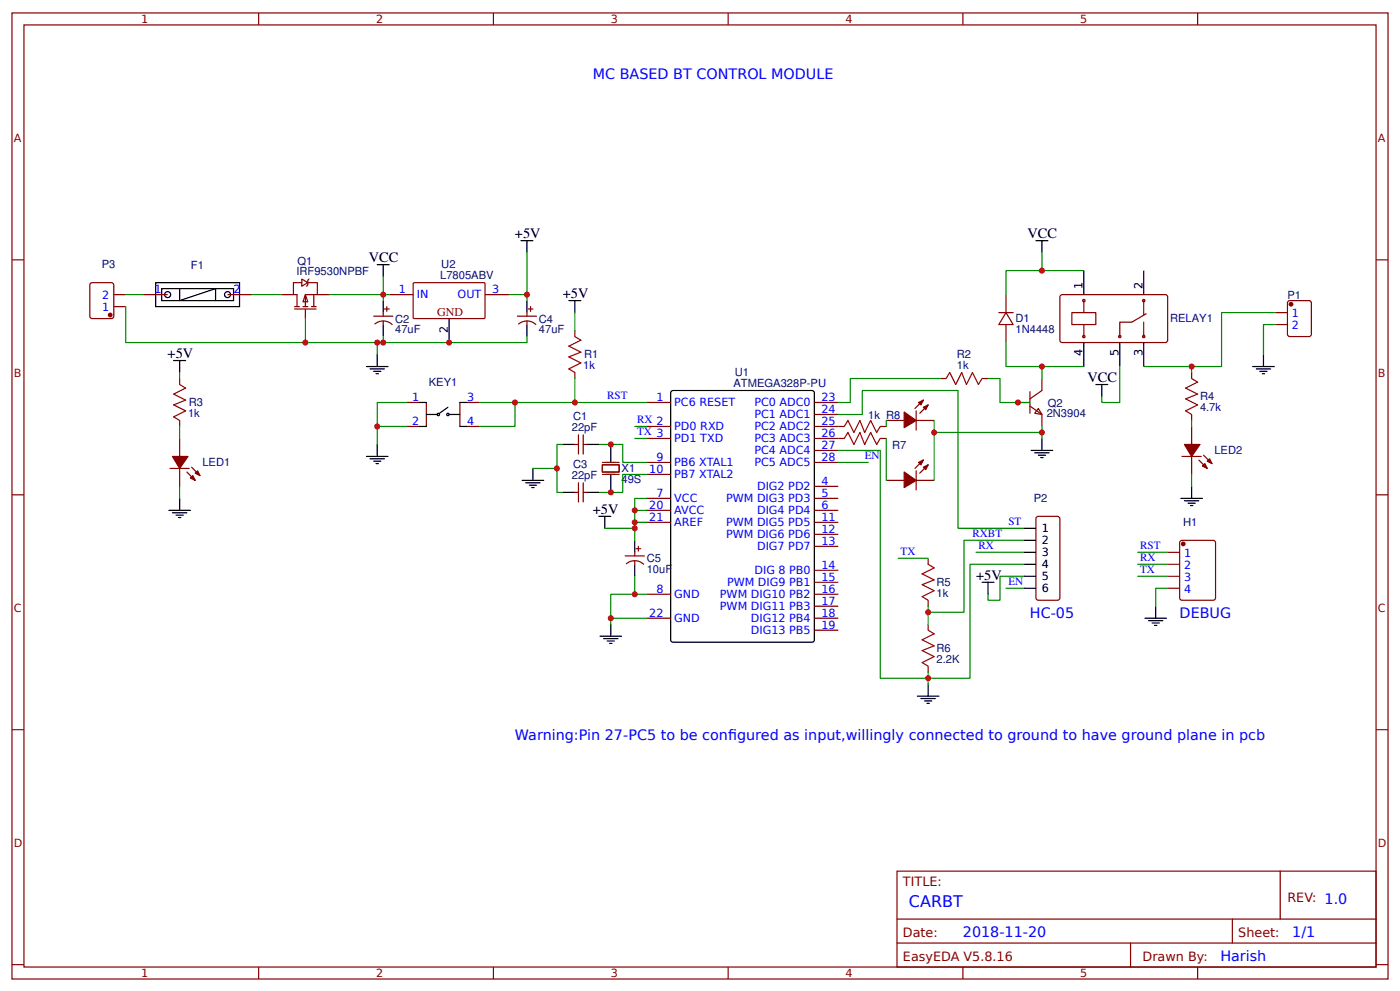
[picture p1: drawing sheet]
<svg xmlns="http://www.w3.org/2000/svg" width="309mm" height="219mm" viewBox="0 0 309 219" stroke-linecap="round" stroke-linejoin="round" font-family="sans-serif">
<g fill="none" stroke="#800" stroke-width=".26">
<path d="M2.6 2.9h304.1v213.2h-304.1zM5.3 5.5h298.7v208h-298.7zM57.1 2.9v2.6M109 2.9v2.6M160.9 2.9v2.6M212.7 2.9v2.6M264.6 2.9v2.6M2.6 57.4h2.7M304 57.4h2.7M86 65h5.3M91.3 62.5l.2-.1h15.5l.2 .3-.1 7.5-.2 .1h-15.5l-.1-.2zM107.2 65h5.2"/>
<path d="M142.9 88.8h5.3M142.9 94.1h5.3M142.9 96.8h5.3M179.9 88.8h5.3M179.9 94.1h5.3M179.9 96.8h5.3M179.9 91.5h5.3M179.9 99.4h5.3M2.6 109.2h2.7M142.9 110h5.3M142.9 112.7h5.3M142.9 102.1h5.3"/>
<path d="M142.9 104.7h5.3M142.9 115.3h5.3M179.9 107.4h5.3M179.9 110h5.3M179.9 112.7h5.3M179.9 102.1h5.3M179.9 115.3h5.3M179.9 118h5.3M304 109.2h2.7M142.9 131.2h5.3M142.9 136.5h5.3M179.9 131.2h5.3"/>
<path d="M179.9 120.6h5.3M179.9 125.9h5.3M179.9 128.5h5.3M179.9 133.8h5.3M179.9 136.5h5.3M179.9 139.1h5.3M2.6 161.1h2.7M304 161.1h2.7M198.2 192.3h105.8v21.2h-105.8zM282.8 192.3v10.6M2.6 212.9h2.7M57.1 213.5v2.6"/>
<path d="M109 213.5v2.6M160.9 213.5v2.6M198.2 202.9h105.8M198.2 208.2h105.8M212.7 213.5v2.6M249.8 208.2v5.3M264.6 213.5v2.6M272.3 202.9v5.3M304 212.9h2.7"/>
</g>
<path d="M99.2 70.3v5.3M148.4 86.3l31-.1 .4 .3 .1 54.7-.2 .5-31 .1-.5-.3v-54.8z" fill="none" stroke="#000" stroke-width=".26"/>
<path d="M67.5 65l.5 1.6h-1.1z" fill="#fefefe" stroke="#800" stroke-width=".26"/>
<g fill="none" stroke="#800" stroke-width=".26">
<path d="M19.9 62.7l.5-.3h4.2l.5 .3v7.1l-.2 .5h-4.5l-.5-.2zM25.1 67.7h2.7M25.1 65h2.7M31.7 65h5.3M50.3 65h5.3M62.2 65h2.6M65.1 68.2h4.7M65.1 67.7h1M66.7 61.6l1.3 .8-1.3 .8zM66.7 62.4h-1.9v2.6h.8v2.7M66.9 67.7h1.1M67.5 68.2v2.1"/>
<path d="M68 62.4h2.1v2.6M68.3 61.6l-.3 .3v1l-.3 .3M68.8 67.7h1M69.3 65v2.7M70.1 65h-2.6v2.7M70.1 65h2.7M82.5 69.8h4.3M82.8 71.6a2.85 2.85 0 0 1 3.9 .1M84.7 69v.8M84.7 70.9v.7M84.9 68.2h1.1M85.5 67.7v1"/>
<path d="M114.3 69.8h4.2M114.5 71.6a2.85 2.85 0 0 1 3.9 .1M116.4 69v.8M116.4 70.9v.7M116.7 68.2h1M117.2 67.7v1M127 73v1.3M220.7 69h3.1M222.2 69l1.6 2.6h-3.1zM222.2 65v4M222.2 71.6v4M234.2 65.3l.5-.3 23 .1 .3 .5-.1 9.8-.5 .2-23-.1-.2-.4z"/>
<path d="M236.8 69h5.3v2.6h-5.3zM239.3 74.1h.3v.4h-.3zM239.3 66.2h.3v.4h-.3zM239.4 66.4v2.6M239.4 71.6v2.7M247.2 74.1h.4v.4h-.4zM252.5 66.2h.4v.4h-.4zM252.5 74.1h.4v.4h-.4zM252.7 66.4v3.1M252.7 71.1v3.2M253.2 69.3l-3.2 1.8h-2.6v3.2M281.8 69h2.6"/>
<path d="M281.8 71.6h2.6M284.5 66.6l.5-.2h4.2l.4 .2 .1 7.2-.2 .4-4.5 .1-.5-.3zM39.7 83.6v1.3M39.7 92.8v1.3M39.7 96.8v4M90 88.8h2.6M90 94.1h2.6M94.2 88.8v5.3M101.6 88.8v5.3M103.2 88.8h2.6M103.2 94.1h2.6M127 82.2v1.4"/>
<path d="M127 98.1h.8M127.8 96v4.2M128.9 96v4.2M128.9 98.1h.7M185.2 96.8h1.3M185.2 94.1h1.3M194.5 96.8h1.3M194.5 94.1h1.3M195.8 92.8h4M202.4 90.7v4.2M202.4 92.8h4M204 88.3l-1.9 1.9"/>
<path d="M205.1 89.4l-1.9 1.8M207.7 83.6h1.3M217 83.6h1.3M224.9 88.8h2.6M227.5 89.6l2.7 1.9v2.6M227.5 86.5v4.7M229.4 90.2l.8 1.3-1.6-.3zM230.2 83.6v2.6l-2.7 1.9M263.3 82.2v1.4M263.3 91.5v1.3M263.3 94.1v4M37.6 103.4h4.2"/>
<path d="M39.7 103.4v4M41.3 104.2l1.8 1.8M42.3 103.1l1.9 1.9M127 108.7h.8M127.8 106.6v4.2M128.9 106.6v4.2M128.9 108.7h.7M195.8 106h4M202.4 106h4M202.4 103.9v4.3M204 101.5l-1.9 1.9M205.1 102.6l-1.9 1.9"/>
<path d="M228.9 114.2l.5-.2h4.2l.5 .2 .1 .3v17.5l-.3 .4-.3 .1h-4.2l-.3-.1-.2-.4zM260.7 119.5l.4-.2h6.9l.5 .2 .1 12.5-.3 .4-7.2 .1-.4-.3zM261.1 100.8h4.3M263.3 100.8v3.9M264.8 101.5l1.9 1.9M265.9 100.5l1.9 1.8M138.1 122.7h4.2M138.3 124.5a2.85 2.85 0 0 1 4 .1M140.2 121.9v.8M140.2 123.8v.8M140.5 121.1h1.1M141 120.6v1.1"/>
<path d="M205.1 123.2v1.4M205.1 132.5v1.3M205.1 137.8v1.3M258 121.9h2.6M258 124.6h2.6M258 127.2h2.6M258 129.9h2.6M205.1 147.1v1.3"/>
</g>
<g fill="none" stroke="#080" stroke-width=".26">
<path d="M116.4 55.8v9.2h-4M230.2 55.8v3.9M239.4 59.7h-17.2v5.3M27.8 67.7v7.9h39.7M27.8 65h3.9M55.6 65h6.6M67.5 70.3v5.3h48.9v-1.3M72.8 65h13.2M83.3 75.6v2.7M84.7 61.1v5.3M84.7 74.3v1.3M116.4 65v1.4"/>
<path d="M127 69v4M222.2 75.6v5.3h8M281.8 69h-11.9v11.9h-17.2M281.8 71.6h-2.7v6.7M39.7 82.2v1.4M39.7 94.1v2.7M83.3 94.1h6.7M90 88.8h-6.7v9.3M105.8 88.8h21.2M113.8 88.8v5.3h-8M124.4 98.1h-1.4v10.6h1.4M127 83.6v5.2h15.9"/>
<path d="M132.3 98.1h5.3v4h5.3M140.2 94.1h2.7M140.2 96.8h2.7M185.2 99.4h9.3v50.3h19.8v-25.1h11.9M185.2 91.5h5.3v-5.3h21.2v30.4h14.5M195.8 92.8v1.3M195.8 96.8v9.2M206.4 92.8v13.2M206.4 95.5h23.8M207.7 83.6h-19.8v5.2h-2.7M218.3 83.6h2.6v5.2h6.6M230.2 94.1v2.7"/>
<path d="M239.4 80.9h-9.2v2.7M247.4 80.9v7.9h-4v-1.3M263.3 80.9v1.3M263.3 92.8v1.3M39.7 107.4v2.6M117.7 103.4h5.3M140.2 112.7v2.6h2.7M140.2 115.3v1.3h-6.6M140.2 116.6v2.7M142.9 110h-2.7v2.7h2.7M142.9 104.7h-5.3v4h-5.3M185.2 102.1h6.6"/>
<path d="M226.2 119.3h-13.2v15.8h-7.9M263.3 104.7v2.7M134.9 136.5h8M140.2 127.2v4M142.9 131.2h-8v6.6M198.4 123.2h6.7M205.1 133.8v4M215.6 121.9h10.6M222.2 129.9h4M226.2 127.2h-5.3v5.3h-2.6v-1.3M251.4 121.9h6.6M251.4 124.6h6.6"/>
<path d="M251.4 127.2h6.6M258 129.9h-2.7v3.9M205.1 148.4v2.6"/>
</g>
<g fill="none" stroke="#000" stroke-width=".26">
<path d="M83.3 58.4h2.7M84.7 58.4v2.7M115.1 53.1h2.6M116.4 53.1v2.7M228.9 53.1h2.6M230.2 53.1v2.7M239.4 59.7v5.3M252.7 59.7v5.3M34.4 62.4h18.5v5.3h-18.5zM35.7 63.7h15.9v2.7h-15.9zM38.4 79.6h2.6M39.7 63.7v2.7l7.9-2.7v2.7"/>
<path d="M39.7 79.6v2.6M83.3 78.3v2.6M84.7 66.4v2.6M84.7 71.6v2.7M116.4 66.4v2.6M116.4 71.6v2.7M125.7 66.4h2.6M127 66.4v2.6M239.4 75.6v5.3M247.4 75.6v5.3M252.7 75.6v5.3M279.1 78.3v2.6"/>
<path d="M81 80.9h4.7M81.8 81.4h3.1M82.5 82h1.6M83.1 82.5h.5M83.3 98.1v2.7M92.6 88.8h1.6M92.6 94.1h1.6M94.2 91.5h2.4M99 89.9l-1.9 1.3M99.2 91.5h2.4M101.6 88.8h1.6M101.6 94.1h1.6"/>
<path d="M124.4 98.1h2.6M129.6 98.1h2.7M134.9 98.1v4M227.8 99.4h4.8M228.6 100h3.2M230.2 96.8v2.6M242.1 84.9h2.6M243.4 84.9v2.6M276.8 80.9h4.7M277.5 81.4h3.2M278.3 82h1.6M278.9 82.5h.5"/>
<path d="M37.3 112.7h4.8M38.1 113.2h3.2M38.9 113.7h1.6M39.4 114.2h.6M39.7 110v2.7M81 100.8h4.7M81.8 101.3h3.1M82.5 101.8h1.6M83.1 102.3h.5M115.4 106h4.7M116.2 106.6h3.1M116.9 107.1h1.6"/>
<path d="M117.5 107.6h.5M117.7 103.4v2.6M124.4 108.7h2.6M129.6 108.7h2.7M132.3 114h2.6M133.6 114v2.6M134.9 104.7v4M140.2 119.3v2.6M226.2 116.6h2.7M226.2 119.3h2.7M229.4 100.5h1.6M229.9 101h.6"/>
<path d="M260.9 110h4.7M261.7 110.5h3.1M262.5 111.1h1.6M263 111.6h.5M263.3 107.4v2.6M134.9 137.8v2.6M140.2 124.6v2.6M217 128.5h2.6M218.3 128.5v2.7M226.2 121.9h2.7M226.2 124.6h2.7M226.2 127.2h2.7"/>
<path d="M226.2 129.9h2.7M252.9 136.5h4.8M253.7 137h3.2M254.5 137.5h1.6M255.1 138.1h.5M255.3 133.8v2.7M132.6 140.4h4.7M133.3 141h3.2M134.1 141.5h1.6M134.7 142h.5M202.7 153.7h4.7M203.5 154.2h3.1"/>
<path d="M204.3 154.7h1.5M204.8 155.3h.5M205.1 151v2.7"/>
<circle cx="37" cy="65" r=".66"/>
<circle cx="50.3" cy="65" r=".66"/>
<circle cx="96.8" cy="91.5" r=".26"/>
<circle cx="99" cy="91.5" r=".26"/>
</g>
<path d="M127 74.3l1.3 .8-2.6 1.3 2.6 1.3-2.6 1.1 2.6 1.3-2.6 1.3 1.3 .8M39.7 84.9l1.3 .8-2.6 1.3 2.6 1.3-2.6 1.1 2.6 1.3-2.6 1.3 1.3 .8M186.5 96.8l.8-1.3 1.3 2.6 1.4-2.6 1 2.6 1.4-2.6 1.3 2.6 .8-1.3M186.5 94.1l.8-1.3 1.3 2.7 1.4-2.7 1 2.7 1.4-2.7 1.3 2.7 .8-1.4M209 83.6l.8-1.4 1.3 2.7 1.4-2.7 1 2.7 1.3-2.7 1.4 2.7 .8-1.3M263.3 83.6l1.3 .7-2.7 1.4 2.7 1.3-2.7 1.1 2.7 1.3-2.7 1.3 1.4 .8M205.1 124.6l1.3 .8-2.7 1.3 2.7 1.3-2.7 1.1 2.7 1.3-2.7 1.3 1.4 .8M205.1 139.1l1.3 .8-2.7 1.3 2.7 1.4-2.7 1 2.7 1.3-2.7 1.4 1.4 .8" fill="none" stroke="#a00000" stroke-width=".26"/>
<path d="M133.1 102.6h3.7v1.6h-3.7zM133.1 102.1h3.7M133.1 104.7h3.7" fill="none" stroke="#810" stroke-width=".26"/>
<g fill="#800" stroke="#800" stroke-width=".26">
<path d="M42.1 105.5l.5-.5 .5 1z"/>
<path d="M43.1 104.5l.6-.6 .5 1.1z"/>
<path d="M38.1 100.8h3.4l-1.8 2.6z"/>
<path d="M266.2 102.3l.5 1.1-1.1-.5z"/>
<path d="M267.2 101.3l.6 1-1.1-.5z"/>
<path d="M261.7 98.1h3.4l-1.8 2.7z"/>
<path d="M204 103.1l1.1-.5-.6 1.1z"/>
<path d="M202.9 102.1l1.1-.6-.5 1.1z"/>
<path d="M199.8 104.2l2.6 1.8-2.6 1.6z"/>
<path d="M204 89.9l1.1-.5-.6 1z"/>
<path d="M202.9 88.8l1.1-.5-.5 1.1z"/>
<path d="M199.8 91l2.6 1.8-2.6 1.6z"/>
<circle cx="285.2" cy="67.2" r=".4"/>
<circle cx="261.4" cy="120.1" r=".4"/>
<circle cx="24.3" cy="69.5" r=".4"/>
</g>
<g fill="#c00">
<circle cx="224.9" cy="88.8" r=".66"/>
<circle cx="83.3" cy="94.1" r=".66"/>
<circle cx="67.5" cy="75.6" r=".66"/>
<circle cx="230.2" cy="95.5" r=".66"/>
<circle cx="206.4" cy="95.5" r=".66"/>
<circle cx="140.2" cy="116.6" r=".66"/>
<circle cx="116.4" cy="65" r=".66"/>
<circle cx="84.7" cy="75.6" r=".66"/>
<circle cx="230.2" cy="59.7" r=".66"/>
<circle cx="230.2" cy="80.9" r=".66"/>
<circle cx="123" cy="103.4" r=".66"/>
<circle cx="134.9" cy="108.7" r=".66"/>
<circle cx="134.9" cy="98.1" r=".66"/>
<circle cx="140.2" cy="115.3" r=".66"/>
<circle cx="140.2" cy="112.7" r=".66"/>
<circle cx="83.3" cy="75.6" r=".66"/>
<circle cx="134.9" cy="136.5" r=".66"/>
<circle cx="127" cy="88.8" r=".66"/>
<circle cx="84.7" cy="65" r=".66"/>
<circle cx="99.2" cy="75.6" r=".66"/>
<circle cx="263.3" cy="80.9" r=".66"/>
<circle cx="140.2" cy="131.2" r=".66"/>
<circle cx="205.1" cy="135.1" r=".66"/>
<circle cx="205.1" cy="149.7" r=".66"/>
<circle cx="113.8" cy="88.8" r=".66"/>
</g>
<text font-size="3.5" fill="#00f" x="200.8" y="200.2">CARBT</text>
<g font-size="3.2" fill="#00f">
<text x="131" y="17.4">MC BASED BT CONTROL MODULE</text>
<text x="227.5" y="136.5">HC-05</text>
<text x="260.6" y="136.5">DEBUG</text>
<text x="113.8" y="163.5">Warning:Pin 27-PC5 to be confgured as input,willingly connected to ground to have ground plane in pcb</text>
<text x="160.8" y="163.5">i</text>
<text x="212.7" y="206.9">2018-11-20</text>
<text x="285.5" y="206.9">1/1</text>
<text x="269.6" y="212.1">Harish</text>
</g>
<g font-size="3.2">
<text x="113.8" y="52.6">+5V</text>
<text x="227" y="52.6">VCC</text>
<text x="81.5" y="57.9">VCC</text>
<text x="124.4" y="65.8">+5V</text>
<text x="37" y="79.1">+5V</text>
<text x="240.2" y="84.3">VCC</text>
<text x="131" y="113.5">+5V</text>
<text x="215.6" y="128">+5V</text>
</g>
<g font-size="2.8" fill="#800">
<text x="199.5" y="195.5">TITLE:</text>
<text x="284.4" y="199.2">REV: 1.0</text>
<text x="199.5" y="206.9">Date:</text>
<text x="273.6" y="206.9">Sheet:</text>
<text x="199.5" y="212.1">EasyEDA V5.8.16</text>
<text x="252.4" y="212.1">Drawn By:</text>
</g>
<text font-size="2.6" fill="#800" x="96.6" y="69.8">GND</text>
<g font-size="2.5" fill="#800">
<text x="31.2" y="5.1">1</text>
<text x="83.1" y="5.1">2</text>
<text x="134.9" y="5.1">3</text>
<text x="186.8" y="5.1">4</text>
<text x="238.7" y="5.1">5</text>
<text x="3" y="31.4">A</text>
<text x="304.4" y="31.4">A</text>
<text x="3" y="83.3">B</text>
<text x="304.4" y="83.3">B</text>
<text x="3" y="135.1">C</text>
<text x="304.4" y="135.1">C</text>
<text x="3" y="187">D</text>
<text x="304.4" y="187">D</text>
<text x="31.2" y="215.7">1</text>
<text x="83.1" y="215.7">2</text>
<text x="134.9" y="215.7">3</text>
<text x="186.8" y="215.7">4</text>
<text x="238.7" y="215.7">5</text>
</g>
<g font-size="2.5" fill="#000080">
<text x="22.5" y="59.2">P3</text>
<text x="42.2" y="59.4">F1</text>
<text x="65.7" y="58.4">Q1</text>
<text x="97.5" y="59.2">U2</text>
<text x="65.5" y="60.8">IRF9530NPBF</text>
<text x="97.2" y="61.6">L7805ABV</text>
<text x="284.4" y="65.9">P1</text>
<text x="87.3" y="71.2">C2</text>
<text x="119.1" y="71.2">C4</text>
<text x="224.4" y="71.2">D1</text>
<text x="258.5" y="71.2">RELAY1</text>
<text x="87.3" y="73.5">47uF</text>
<text x="119.1" y="73.5">47uF</text>
<text x="224.4" y="73.6">1N4448</text>
<text x="128.9" y="81.5">1k</text>
<text x="129" y="79.1">R1</text>
<text x="162.3" y="83">U1</text>
<text x="211.4" y="81.4">1k</text>
<text x="211.4" y="79.1">R2</text>
<text x="41.7" y="89.7">R3</text>
<text x="94.7" y="85.1">KEY1</text>
<text x="162.1" y="85.4">ATMEGA328P-PU</text>
<text x="231.5" y="89.8">Q2</text>
<text x="265.1" y="88.4">R4</text>
<text x="41.5" y="92.1">1k</text>
<text x="126.3" y="95.2">22pF</text>
<text x="126.6" y="92.8">C1</text>
<text x="191.8" y="92.4">1k R8</text>
<text x="231.2" y="92.1">2N3904</text>
<text x="265.1" y="90.7">4.7k</text>
<text x="197.1" y="99">R7</text>
<text x="268.3" y="100.3">LED2</text>
<text x="44.7" y="102.9">LED1</text>
<text x="126.3" y="105.8">22pF</text>
<text x="126.6" y="103.4">C3</text>
<text x="137.3" y="106.6">49S</text>
<text x="137.3" y="104.3">X1</text>
<text x="228.4" y="110.8">P2</text>
<text x="261.4" y="116.2">H1</text>
<text x="142.9" y="124.1">C5</text>
<text x="142.9" y="126.5">10uF</text>
<text x="206.9" y="131.8">1k</text>
<text x="206.9" y="129.4">R5</text>
<text x="206.9" y="144">R6</text>
<text x="206.9" y="146.3">2.2K</text>
</g>
<g font-size="2.5" fill="#00f">
<text x="34.1" y="64.8">1</text>
<text x="51.6" y="64.8">2</text>
<text x="88.1" y="64.8">1</text>
<text x="92.1" y="65.8">IN</text>
<text x="101.1" y="65.8">OUT</text>
<text x="108.7" y="64.8">3</text>
<text x="22.6" y="68.7">1</text>
<text x="22.6" y="66.1">2</text>
<text x="285.4" y="70.1">1</text>
<text x="285.4" y="72.7">2</text>
<text x="91" y="88.6">1</text>
<text x="103.2" y="88.6">3</text>
<text x="134.1" y="88.2">RST</text>
<text x="145" y="88.6">1</text>
<text x="149" y="89.6">PC6 RESET</text>
<text x="166.7" y="89.6">PC0 ADC0</text>
<text x="181.5" y="88.6">23</text>
<text x="91" y="93.9">2</text>
<text x="103.2" y="93.9">4</text>
<text x="140.8" y="93.5">RX 2</text>
<text x="149" y="94.9">PD0 RXD</text>
<text x="166.7" y="92.3">PC1 ADC1</text>
<text x="166.7" y="94.9">PC2 ADC2</text>
<text x="181.5" y="91.2">24</text>
<text x="181.5" y="93.9">25</text>
<text x="140.8" y="96.1">TX 3</text>
<text x="145" y="101.8">9</text>
<text x="149" y="97.6">PD1 TXD</text>
<text x="166.7" y="97.6">PC3 ADC3</text>
<text x="166.7" y="100.2">PC4 ADC4</text>
<text x="181.5" y="96.5">26</text>
<text x="181.5" y="99.2">27</text>
<text x="181.5" y="101.8">28</text>
<text x="191" y="101.4">EN</text>
<text x="143.4" y="104.5">10</text>
<text x="149" y="102.9">PB6 XTAL1</text>
<text x="149" y="105.5">PB7 XTAL2</text>
<text x="166.7" y="102.9">PC5 ADC5</text>
<text x="181.5" y="107.1">4</text>
<text x="143.4" y="112.4">20</text>
<text x="145" y="109.7">7</text>
<text x="149" y="110.8">VCC</text>
<text x="149" y="113.5">AVCC</text>
<text x="160.4" y="110.8">PWM DIG3 PD3</text>
<text x="167.3" y="108.2">DIG2 PD2</text>
<text x="167.3" y="113.5">DIG4 PD4</text>
<text x="181.5" y="109.7">5</text>
<text x="181.5" y="112.4">6</text>
<text x="143.4" y="115">21</text>
<text x="149" y="116.1">AREF</text>
<text x="160.4" y="116.1">PWM DIG5 PD5</text>
<text x="160.4" y="118.7">PWM DIG6 PD6</text>
<text x="181.5" y="115">11</text>
<text x="181.5" y="117.7">12</text>
<text x="214.8" y="118.6">RXBT</text>
<text x="222.8" y="116">ST</text>
<text x="167.3" y="121.4">DIG7 PD7</text>
<text x="181.5" y="120.3">13</text>
<text x="181.5" y="125.6">14</text>
<text x="199" y="122.6">TX</text>
<text x="216.2" y="121.3">RX</text>
<text x="251.9" y="121.3">RST</text>
<text x="251.9" y="123.9">RX</text>
<text x="261.6" y="123">1</text>
<text x="261.6" y="125.6">2</text>
<text x="145" y="130.9">8</text>
<text x="149" y="132">GND</text>
<text x="159" y="132">PWM DIG10 PB2</text>
<text x="160.6" y="129.3">PWM DIG9 PB1</text>
<text x="166.7" y="126.7">DIG 8 PB0</text>
<text x="181.5" y="128.3">15</text>
<text x="181.5" y="130.9">16</text>
<text x="222.8" y="129.2">EN</text>
<text x="251.9" y="126.6">TX</text>
<text x="261.6" y="128.3">3</text>
<text x="261.6" y="130.9">4</text>
<text x="143.4" y="136.2">22</text>
<text x="149" y="137.3">GND</text>
<text x="159" y="134.6">PWM DIG11 PB3</text>
<text x="165.9" y="137.3">DIG12 PB4</text>
<text x="181.5" y="133.6">17</text>
<text x="181.5" y="136.2">18</text>
<text x="165.9" y="139.9">DIG13 PB5</text>
<text x="181.5" y="138.9">19</text>
</g>
<g font-size="2.5">
<text x="239.2" y="63.7" transform="rotate(-90 239.2 63.7)">1</text>
<text x="252.4" y="63.7" transform="rotate(-90 252.4 63.7)">2</text>
<text x="99" y="73.5" transform="rotate(-90 99 73.5)">2</text>
<text x="239.2" y="78.5" transform="rotate(-90 239.2 78.5)">4</text>
<text x="247.1" y="78.5" transform="rotate(-90 247.1 78.5)">5</text>
<text x="252.4" y="78.5" transform="rotate(-90 252.4 78.5)">3</text>
<text x="230.2" y="117.4">1</text>
<text x="230.2" y="120.1">2</text>
<text x="230.2" y="122.7">3</text>
<text x="230.2" y="125.4">4</text>
<text x="230.2" y="128">5</text>
<text x="230.2" y="130.7">6</text>
</g>
</svg>
